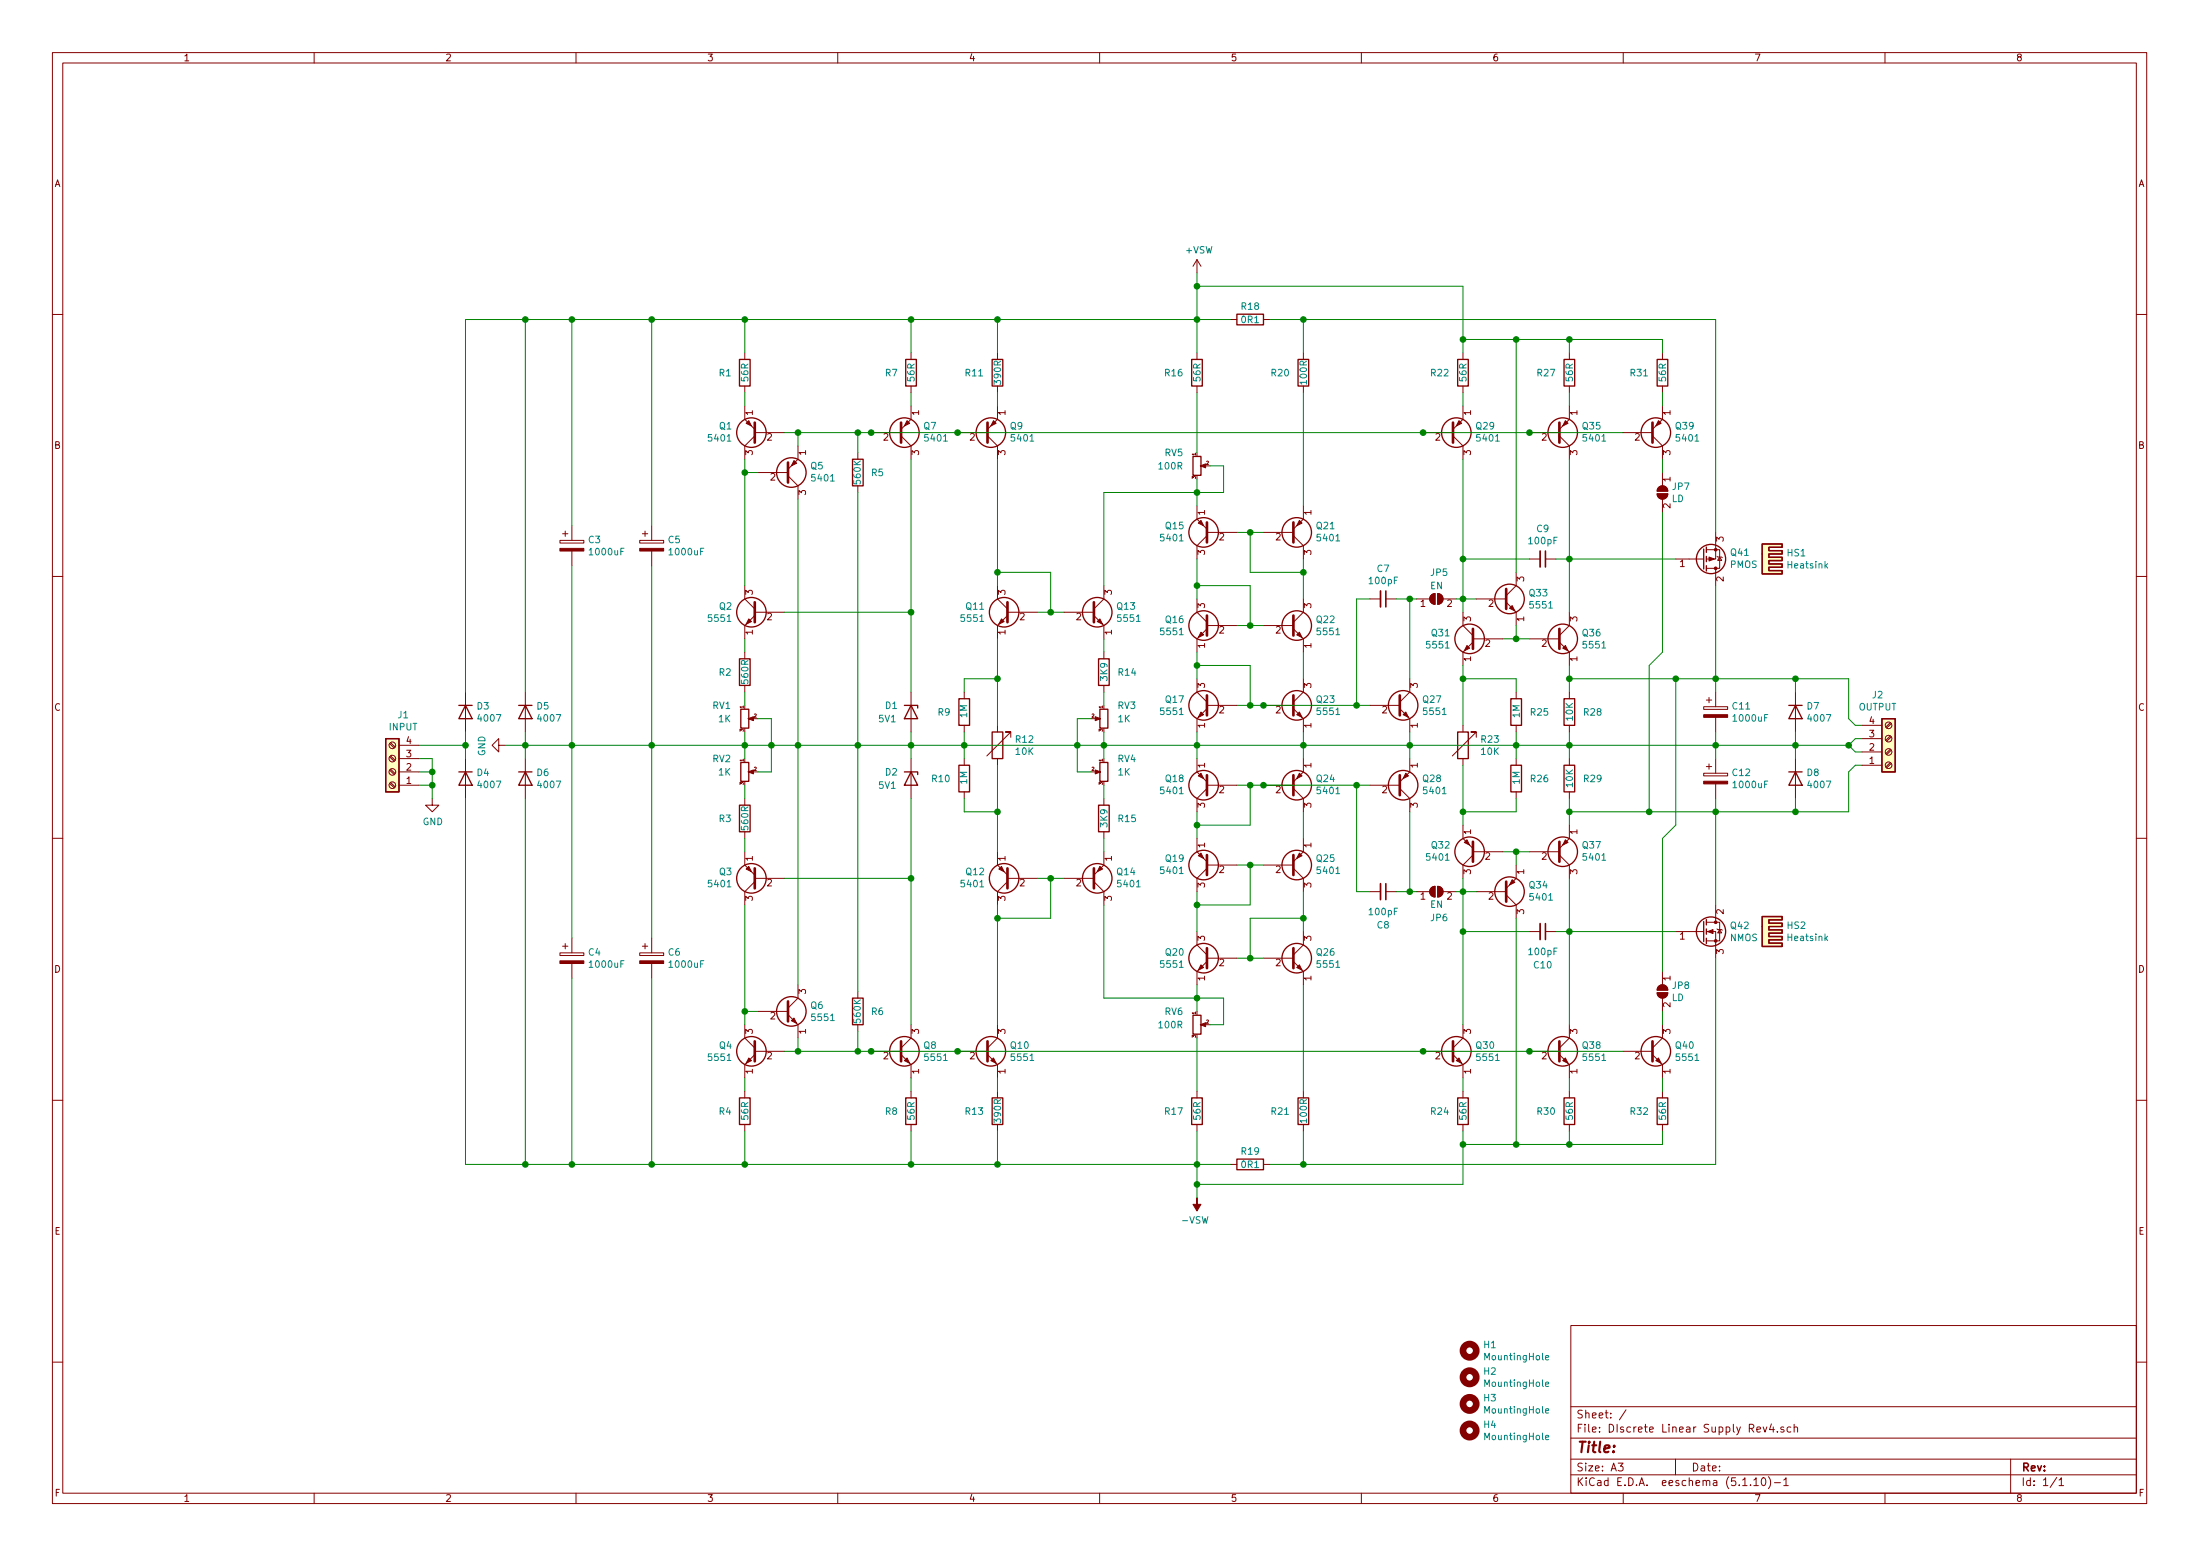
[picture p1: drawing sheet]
<svg xmlns="http://www.w3.org/2000/svg" width="420mm" height="297mm" viewBox="0 0 420 297" stroke-linecap="round" stroke-linejoin="round" font-family="sans-serif">
<g fill="none" stroke="#840000" stroke-width=".19">
<path d="M10 10h400v277h-400zM12 12h396v273.1h-396zM60 10v2M110 10v2M160 10v2M210 10v2M260 10v2M310 10v2M360 10v2M228.6 49.6v2.5M228.6 49.6l-.8 1.2M228.6 49.6l.8 1.2"/>
<path d="M10 60h2M142.2 77.5v2.5l1.9 2M142.2 67.3v1.3M142.2 73.7v1.3M174 77.5v2.5l-1.9 2M174 67.3v1.3M174 73.7v1.3M190.5 77.5v2.5l-1.9 2M190.5 67.3v1.3M190.5 73.7v1.3M228.6 67.3v1.3M228.6 73.7v1.3"/>
<path d="M234.9 61h1.3M241.3 61h1.3M248.9 67.3v1.3M248.9 73.7v1.3M279.4 77.5v2.5l-1.9 2M279.4 67.3v1.3M279.4 73.7v1.3M299.7 77.5v2.5l-1.9 2M299.7 67.3v1.3M299.7 73.7v1.3M317.5 77.5v2.5l-1.9 2M317.5 67.3v1.3"/>
<path d="M317.5 73.7v1.3M408 60h2M144.1 83.2l-1.9 1.9v2.6M144.1 82.6h5.8M144.8 90.2h5.7M150.5 90.8l1.9 1.9v2.6M152.4 85.1v2.6l-1.9 1.9M163.8 86.4v1.3M163.8 92.7v1.3M166.4 82.6h5.7M172.1 83.2l1.9 1.9v2.6M182.9 82.6h5.7"/>
<path d="M188.6 83.2l1.9 1.9v2.6M228.6 96.6v2.5l1.9 1.9M248.9 96.6v2.5l-1.9 1.9M271.8 82.6h5.7M277.5 83.2l1.9 1.9v2.6M292.1 82.6h5.7M297.8 83.2l1.9 1.9v2.6M309.9 82.6h5.7M315.6 83.2l1.9 1.9v2.6M316.5 94.3h2a1.02 1.02 0 0 1-1 1 1.02 1.02 0 0 1-1-1zM316.7 93.1a1.02 1.02 0 0 1 1.1-.3 1.02 1.02 0 0 1 .7 1h-2zM317.5 90.2v2.5"/>
<path d="M317.5 95.3v2.5M10 110h2M106.9 103.2h4.6v.5h-4.6zM107.4 101.9h1.1M107.9 101.4v1M109.2 100.4v2.8M109.2 105.2v2.8M122.2 103.2h4.5v.5h-4.5zM122.7 101.9h1M123.2 101.4v1M124.5 100.4v2.8M124.5 105.2v2.8"/>
<path d="M142.2 111.8v2.5l1.9 1.9M144.1 117.5l-1.9 1.9v2.6M144.1 116.9h5.8M190.5 111.8v2.5l1.9 1.9M192.4 117.5l-1.9 1.9v2.6M192.4 116.9h5.7M203.2 116.9h5.7M208.9 117.5l1.9 1.9v2.6M210.8 111.8v2.5l-1.9 1.9M228.6 114.3v2.6l1.9 1.9M230.5 102.3l-1.9 1.9v2.5M230.5 101.6h5.7"/>
<path d="M230.5 119.4h5.7M241.3 101.6h5.7M241.3 119.4h5.7M247 102.3l1.9 1.9v2.5M248.9 114.3v2.6l-1.9 1.9M261.6 114.3h2.1M264.7 114.3h2M270.5 114.3h2.5M273.3 113.7l.4-.3 .4-.1v2.1a1.03 1.03 0 0 1-1-.6 1.03 1.03 0 0 1 .2-1.1zM274.6 113.3a1.02 1.02 0 0 1 1 1 1.02 1.02 0 0 1-1 1.1zM275.6 114.3h2.5M279.4 116.9v2.5l1.9 1.9"/>
<path d="M281.9 114.3h5.8M287.7 115l1.9 1.9v2.5M289.6 109.3v2.5l-1.9 1.9M292.1 106.7h2M295.1 106.7h2.1M299.7 116.9v2.5l-1.9 1.9M320 106.7h5.4M325.9 104.9h2.5v3.6h-2.5M327.7 101.6v5.1h-1.8M327.7 108.5v3.3M327.9 106.2l1 .3M328.4 106.3l.4 .7h-.8z"/>
<path d="M408 110h2M88.9 132.1v7.6M100.3 132.1v7.6M142.2 124.5v1.3M142.2 130.8v1.3M174 132.1v7.6M184.1 132.1v1.3M184.1 138.5v1.2M190.5 138.5v1.2M210.8 124.5v1.3M210.8 130.8v1.3M228.6 129.6v2.5l1.9 1.9"/>
<path d="M230.5 135.3l-1.9 1.9v2.5M230.5 120.1l-1.9 1.9v2.5M230.5 134.7h5.7M241.3 134.7h5.7M247 120.1l1.9 1.9v2.5M247 135.3l1.9 1.9v2.5M248.9 129.6v2.5l-1.9 1.9M261.6 134.7h5.7M267.3 135.3l1.9 1.9v2.5M269.2 129.6v2.5l-1.9 1.9M279.4 138.5v1.2M281.3 122.6l-1.9 1.9v2.5"/>
<path d="M281.3 122h5.7M289.6 132.1v1.3M289.6 138.5v1.2M292.1 122h5.7M297.8 122.6l1.9 1.9v2.5M299.7 132.1v1.3M299.7 138.5v1.2M325.4 134.9h4.5v.5h-4.5zM325.9 133.6h1M326.4 133.1v1M327.7 132.1v2.8M327.7 136.9v2.8"/>
<path d="M342.9 132.1v7.6M355.6 138.5h3.8M361 138l-.9 .8M361.2 138.1l-.9 .9M74.4 141.9l.9 .9M74.4 144.5l.9 .8M74.4 147l.9 .9M74.4 149.6l.9 .8M74.6 141.8l.9 .8M74.6 144.3l.9 .8M74.6 146.8l.9 .9M74.6 149.4l.9 .8"/>
<path d="M76.2 149.9h3.8M76.2 147.4h3.8M76.2 144.8h3.8M76.2 142.3h3.8M82.5 152.4v1.3h1.3l-1.3 1.3-1.2-1.3h1.2M88.9 144.8v7.6M95.2 142.3v-1.3l-1.2 1.3 1.2 1.2v-1.2h1.3M100.3 144.8v7.6M142.2 152.4v1.3M142.2 158.8v1.3M174 144.8v7.6M184.1 144.8v1.3"/>
<path d="M184.1 151.2v1.2M190.5 144.8v1.3M193 140.8v-1.1h-1h1l-4.5 4.6M210.8 152.4v1.3M210.8 158.8v1.3M228.6 144.8v2.6l1.9 1.9M230.5 150.5l-1.9 1.9v2.6M230.5 149.9h5.7M241.3 149.9h5.7M247 150.5l1.9 1.9v2.6M248.9 144.8v2.6l-1.9 1.9M261.6 149.9h5.7"/>
<path d="M267.3 150.5l1.9 1.9v2.6M269.2 144.8v2.6l-1.9 1.9M279.4 157.5v2.6l1.9 1.9M279.4 144.8v1.3M281.9 140.8v-1.1h-1h1l-4.5 4.6M289.6 144.8v1.3M289.6 151.2v1.2M299.7 157.5v2.6l-1.9 1.9M299.7 144.8v1.3M299.7 151.2v1.2M325.4 147.6h4.5v.5h-4.5zM325.9 146.3h1"/>
<path d="M326.4 145.8v1M327.7 144.8v2.8M327.7 149.6v2.8M342.9 144.8v7.6M355.6 146.1h3.8M355.6 143.5h3.8M355.6 141h3.8M361 140.5l-.9 .8M361 143l-.9 .9M361 145.6l-.9 .8M361.2 140.7l-.9 .8M361.2 143.2l-.9 .9"/>
<path d="M361.2 145.8l-.9 .8M10 160h2M109.2 179.1v2.8M124.5 179.1v2.8M142.2 162.6v2.5l1.9 1.9M144.1 167.7h5.8M144.1 168.3l-1.9 1.9v2.6M190.5 162.6v2.5l1.9 1.9M192.4 168.3l-1.9 1.9v2.6M192.4 167.7h5.7M203.2 167.7h5.7M208.9 168.3l1.9 1.9v2.6"/>
<path d="M210.8 162.6v2.5l-1.9 1.9M228.6 160.1v2.5l1.9 1.9M228.6 177.8v2.6l1.9 1.9M230.5 165.8l-1.9 1.9v2.5M230.5 165.1h5.7M241.3 165.1h5.7M247 165.8l1.9 1.9v2.5M248.9 160.1v2.5l-1.9 1.9M248.9 177.8v2.6l-1.9 1.9M261.6 170.2h2.1M264.7 170.2h2M270.5 170.2h2.5"/>
<path d="M273.3 169.6l.4-.3 .4-.1v2a1.03 1.03 0 0 1-1-.6 1.03 1.03 0 0 1 .2-1zM274.6 169.2a1.02 1.02 0 0 1 1 1 1.02 1.02 0 0 1-1 1zM275.6 170.2h2.5M281.3 163.2l-1.9 1.9v2.6M281.3 162.6h5.7M281.9 170.2h5.8M287.7 170.9l1.9 1.9v2.5M289.6 165.1v2.6l-1.9 1.9M292.1 177.8h2M292.1 162.6h5.7M295.1 177.8h2.1M297.8 163.2l1.9 1.9v2.6"/>
<path d="M320 177.8h5.4M325.9 177.8h1.8v5.1M325.9 176.1h2.5v3.5h-2.5M327.7 172.8v3.3M327.9 177.3l1 .3M328.4 177.5l.4 .6h-.8zM408 160h2M106.9 181.9h4.6v.5h-4.6zM107.4 180.6h1.1M107.9 180.1v1M109.2 183.9v2.8M122.2 181.9h4.5v.5h-4.5z"/>
<path d="M122.7 180.6h1M123.2 180.1v1M124.5 183.9v2.8M142.2 195.6v2.6l1.9 1.9M144.8 193.1h5.7M150.5 193.7l1.9 1.9v2.6M152.4 188v2.5l-1.9 1.9M163.8 189.3v1.2M163.8 195.6v1.3M174 195.6v2.6l-1.9 1.9M190.5 195.6v2.6l-1.9 1.9M230.5 183.6l-1.9 1.9v2.5"/>
<path d="M230.5 182.9h5.7M241.3 182.9h5.7M247 183.6l1.9 1.9v2.5M279.4 195.6v2.6l-1.9 1.9M299.7 195.6v2.6l-1.9 1.9M316.5 189.5h2a1.02 1.02 0 0 1-1 1 1.02 1.02 0 0 1-1-1zM316.7 188.4a1.02 1.02 0 0 1 1.1-.4 1.02 1.02 0 0 1 .7 1h-2zM317.5 185.5v2.5M317.5 190.5v2.6M317.5 195.6v2.6l-1.9 1.9M10 210h2M142.2 208.3v1.3"/>
<path d="M142.2 214.7v1.2M144.1 201.3l-1.9 1.9v2.6M144.1 200.7h5.8M166.4 200.7h5.7M172.1 201.3l1.9 1.9v2.6M174 208.3v1.3M174 214.7v1.2M182.9 200.7h5.7M188.6 201.3l1.9 1.9v2.6M190.5 208.3v1.3M190.5 214.7v1.2M228.6 208.3v1.3"/>
<path d="M228.6 214.7v1.2M248.9 208.3v1.3M248.9 214.7v1.2M271.8 200.7h5.7M277.5 201.3l1.9 1.9v2.6M279.4 208.3v1.3M279.4 214.7v1.2M292.1 200.7h5.7M297.8 201.3l1.9 1.9v2.6M299.7 208.3v1.3M299.7 214.7v1.2M309.9 200.7h5.7"/>
<path d="M315.6 201.3l1.9 1.9v2.6M317.5 208.3v1.3M317.5 214.7v1.2M408 210h2M234.9 222.3h1.3M241.3 222.3h1.3M300 253h108v32.1h-108zM10 260h2M300 278.5h108M300 274.5h108M300 268.5h108M309 279.3h1l-.5 .6 .4 .1v.7l-.2 .1-.7-.1"/>
<path d="M310.5 269.1l-1.2 2M320 278.5v3M336.7 272.4l.4 1 .3-1M338.3 271.8l-.4 1.1h1M338.7 272.4v1M339.4 273.3v.1M340.7 272.5a.37 .37 0 0 0-.6 .1l.1 .2 .5 .2v.1l-.2 .3-.4-.1M342 272.5l-.4-.1-.3 .3 .1 .6 .2 .1 .4-.1M342.6 272.5h.1a.37 .37 0 0 1 .6 .1v.8M342.6 271.9v1.5M384 278.5v6.6M408 260h2"/>
<path d="M60 285.1v1.9M110 285.1v1.9M160 285.1v1.9M210 285.1v1.9M260 285.1v1.9M300 281.5h108M310 285.1v1.9M334.3 283.5v.1M334.9 282.5l.5-.4v1.5M334.9 283.6h.9M336.5 282.3l.2-.2a.81 .81 0 0 1 .6 .6 .81 .81 0 0 1-.3 .8l-.1 .1a.79 .79 0 0 1-.4-1.3zM337.7 281.9a1.79 1.79 0 0 1 0 2.3"/>
<path d="M338.9 283h1.1M340.7 282.5l.4-.4v1.5M340.7 283.6h.8M360 285.1v1.9M392.8 282l-1.3 2M393.2 282.5l.5-.4v1.5M393.2 283.6h.9"/>
<circle cx="360.7" cy="138.5" r=".63"/>
<circle cx="74.9" cy="142.3" r=".63"/>
<circle cx="74.9" cy="144.8" r=".63"/>
<circle cx="74.9" cy="147.4" r=".63"/>
<circle cx="74.9" cy="149.9" r=".63"/>
<circle cx="360.7" cy="141" r=".63"/>
<circle cx="360.7" cy="146.1" r=".63"/>
<circle cx="360.7" cy="143.5" r=".63"/>
</g>
<g fill="none" stroke="#840000" stroke-width=".25">
<path d="M236.2 60h5.1v2h-5.1zM141.2 68.6h2.1v5.1h-2.1zM173 68.6h2v5.1h-2zM189.5 68.6h2v5.1h-2zM227.6 68.6h2v5.1h-2zM247.9 68.6h2v5.1h-2zM278.4 68.6h2v5.1h-2zM298.7 68.6h2v5.1h-2zM316.5 68.6h2v5.1h-2zM162.8 87.7h2v5h-2zM227.8 87.1h1.6v3.6h-1.6zM325.4 104.8v3.8"/>
<path d="M325.9 104.4v1M325.9 106.2v1M325.9 108v1M336.5 103.8h3.9v.7h-2.6v.6h2.6v.7h-2.6v.6h2.6v.6h-2.6v.7h2.6v.6h-2.6v.6h2.6v.7h-3.9zM87.6 134.7h2.6M88.9 134.7l1.3 2.5h-2.6zM99.1 134.7h2.5M100.3 134.7l1.3 2.5h-2.5zM141.2 125.8h2.1v5h-2.1zM141.5 135.4h1.5v3.6h-1.5zM172.7 134.7h2.6v.5M174 134.7l1.3 2.5h-2.6z"/>
<path d="M183.1 133.4h2.1v5.1h-2.1zM189.5 139.7h2v5.1h-2zM209.8 125.8h2v5h-2zM210.1 135.4h1.5v3.6h-1.5zM278.4 139.7h2v5.1h-2zM288.5 133.4h2.1v5.1h-2.1zM298.7 133.4h2v5.1h-2zM341.6 134.7h2.6M342.9 134.7l1.3 2.5h-2.6zM359.4 137.2h2.5v10.2h-2.5zM73.7 141h2.5v10.2h-2.5zM87.6 147.4h2.6"/>
<path d="M88.9 147.4l1.3 2.5h-2.6zM99.1 147.4h2.5M100.3 147.4l1.3 2.5h-2.5zM141.2 153.7h2.1v5.1h-2.1zM141.5 145.6h1.5v3.6h-1.5zM172.7 147.4h2.6v.5M174 147.4l1.3 2.5h-2.6zM183.1 146.1h2.1v5.1h-2.1zM209.8 153.7h2v5.1h-2zM210.1 145.6h1.5v3.6h-1.5zM288.5 146.1h2.1v5.1h-2.1zM298.7 146.1h2v5.1h-2z"/>
<path d="M341.6 147.4h2.6M342.9 147.4l1.3 2.5h-2.6zM325.4 175.9v3.8M325.9 175.6v1M325.9 177.3v1M325.9 179.1v1M336.5 175h3.9v.6h-2.6v.6h2.6v.7h-2.6v.6h2.6v.6h-2.6v.7h2.6v.6h-2.6v.6h2.6v.7h-3.9zM162.8 190.5h2v5.1h-2zM227.8 193.8h1.6v3.6h-1.6zM141.2 209.6h2.1v5.1h-2.1zM173 209.6h2v5.1h-2zM189.5 209.6h2v5.1h-2z"/>
<path d="M227.6 209.6h2v5.1h-2zM247.9 209.6h2v5.1h-2zM278.4 209.6h2v5.1h-2zM298.7 209.6h2v5.1h-2zM316.5 209.6h2v5.1h-2zM236.2 221.3h5.1v2h-5.1z"/>
<circle cx="143.5" cy="82.6" r="2.82"/>
<circle cx="151.1" cy="90.2" r="2.82"/>
<circle cx="172.7" cy="82.6" r="2.82"/>
<circle cx="189.2" cy="82.6" r="2.82"/>
<circle cx="278.1" cy="82.6" r="2.82"/>
<circle cx="298.4" cy="82.6" r="2.82"/>
<circle cx="316.2" cy="82.6" r="2.82"/>
<circle cx="143.5" cy="116.9" r="2.82"/>
<circle cx="191.8" cy="116.9" r="2.82"/>
<circle cx="209.5" cy="116.9" r="2.82"/>
<circle cx="229.9" cy="119.4" r="2.82"/>
<circle cx="229.9" cy="101.6" r="2.82"/>
<circle cx="247.6" cy="119.4" r="2.82"/>
<circle cx="247.6" cy="101.6" r="2.82"/>
<circle cx="288.3" cy="114.3" r="2.82"/>
<circle cx="326.8" cy="106.7" r="2.79"/>
<circle cx="229.9" cy="134.7" r="2.82"/>
<circle cx="247.6" cy="134.7" r="2.82"/>
<circle cx="268" cy="134.7" r="2.82"/>
<circle cx="280.7" cy="122" r="2.82"/>
<circle cx="298.4" cy="122" r="2.82"/>
<circle cx="229.9" cy="149.9" r="2.82"/>
<circle cx="247.6" cy="149.9" r="2.82"/>
<circle cx="268" cy="149.9" r="2.82"/>
<circle cx="143.5" cy="167.7" r="2.82"/>
<circle cx="191.8" cy="167.7" r="2.82"/>
<circle cx="209.5" cy="167.7" r="2.82"/>
<circle cx="229.9" cy="165.1" r="2.82"/>
<circle cx="247.6" cy="165.1" r="2.82"/>
<circle cx="280.7" cy="162.6" r="2.82"/>
<circle cx="288.3" cy="170.2" r="2.82"/>
<circle cx="298.4" cy="162.6" r="2.82"/>
<circle cx="326.8" cy="177.8" r="2.79"/>
<circle cx="151.1" cy="193.1" r="2.82"/>
<circle cx="229.9" cy="182.9" r="2.82"/>
<circle cx="247.6" cy="182.9" r="2.82"/>
<circle cx="143.5" cy="200.7" r="2.82"/>
<circle cx="172.7" cy="200.7" r="2.82"/>
<circle cx="189.2" cy="200.7" r="2.82"/>
<circle cx="278.1" cy="200.7" r="2.82"/>
<circle cx="298.4" cy="200.7" r="2.82"/>
<circle cx="316.2" cy="200.7" r="2.82"/>
</g>
<g fill="none" stroke="#840000" stroke-width=".51">
<path d="M144.1 80.7v3.8M150.5 88.3v3.8M172.1 80.7v3.8M188.6 80.7v3.8M230.5 99.7v3.8M247 99.7v3.8M277.5 80.7v3.8M297.8 80.7v3.8M315.6 80.7v3.8M144.1 115v3.8M192.4 115v3.8M208.9 115v3.8"/>
<path d="M230.5 117.5v3.8M247 117.5v3.8M287.7 112.4v3.8M230.5 132.8v3.8M247 132.8v3.8M267.3 132.8v3.8M281.3 120.1v3.8M297.8 120.1v3.8M230.5 148v3.8M247 148v3.8M267.3 148v3.8M144.1 165.8v3.8"/>
<path d="M192.4 165.8v3.8M208.9 165.8v3.8M230.5 163.2v3.8M247 163.2v3.8M281.3 160.7v3.8M287.7 168.3v3.8M297.8 160.7v3.8M144.1 198.8v3.8M150.5 191.2v3.8M172.1 198.8v3.8M188.6 198.8v3.8M230.5 181v3.8"/>
<path d="M247 181v3.8M277.5 198.8v3.8M297.8 198.8v3.8M315.6 198.8v3.8"/>
</g>
<g fill="#840000" stroke="#840000" stroke-width=".19">
<path d="M190.8 165.9l.5-.5 .5 1z"/>
<path d="M273.3 113.7l.4-.3 .4-.1v2.1a1.03 1.03 0 0 1-1-.6 1.03 1.03 0 0 1 .2-1.1z"/>
<path d="M274.6 113.3a1.02 1.02 0 0 1 1 1 1.02 1.02 0 0 1-1 1.1z"/>
<path d="M210.1 165.4l.5 .5-1.1 .5z"/>
<path d="M228.9 148.1l.5-.5 .5 1z"/>
<path d="M326.1 177.8l1.1-.3v.7z"/>
<path d="M316.7 93.1a1.02 1.02 0 0 1 1.1-.3 1.02 1.02 0 0 1 .7 1h-2z"/>
<path d="M316.5 94.3h2a1.02 1.02 0 0 1-1 1 1.02 1.02 0 0 1-1-1z"/>
<path d="M228.9 163.4l.5-.5 .5 1z"/>
<path d="M248.2 147.6l.5 .5-1.1 .5z"/>
<path d="M142.5 165.9l.5-.5 .5 1z"/>
<path d="M316.7 188.4a1.02 1.02 0 0 1 1.1-.4 1.02 1.02 0 0 1 .7 1h-2z"/>
<path d="M316.5 189.5h2a1.02 1.02 0 0 1-1 1 1.02 1.02 0 0 1-1-1z"/>
<path d="M248.2 162.9l.5 .5-1.1 .5z"/>
<path d="M143 118.1l.5 .6-1 .5z"/>
<path d="M268.5 147.6l.5 .5-1 .5z"/>
<path d="M299 160.3l.5 .5-1.1 .5z"/>
<path d="M279.7 160.8l.5-.5 .5 1z"/>
<path d="M288.8 167.9l.5 .5-1 .5z"/>
<path d="M248.2 99.4l.5 .5-1.1 .5z"/>
<path d="M142.5 80.8l.5-.5 .5 1z"/>
<path d="M151.6 87.9l.5 .5-1 .5z"/>
<path d="M173.2 80.3l.5 .5-1 .5z"/>
<path d="M189.7 80.3l.5 .5-1 .5z"/>
<path d="M191.3 118.1l.5 .6-1 .5z"/>
<path d="M228.9 99.9l.5-.5 .5 1z"/>
<path d="M299 80.3l.5 .5-1.1 .5z"/>
<path d="M278.6 80.3l.5 .5-1 .5z"/>
<path d="M273.3 169.6l.4-.3 .4-.1v2a1.03 1.03 0 0 1-1-.6 1.03 1.03 0 0 1 .2-1z"/>
<path d="M274.6 169.2a1.02 1.02 0 0 1 1 1 1.02 1.02 0 0 1-1 1z"/>
<path d="M278.1 202.5l.5-.5 .5 1z"/>
<path d="M172.7 202.5l.5-.5 .5 1z"/>
<path d="M209.2 136.8l1 .4-1 .4z"/>
<path d="M325.4 149.1h4.5v.5h-4.5z"/>
<path d="M325.4 136.4h4.5v.5h-4.5z"/>
<path d="M151.1 194.9l.5-.6 .5 1.1z"/>
<path d="M106.9 183.4h4.6v.5h-4.6z"/>
<path d="M189.2 202.5l.5-.5 .5 1z"/>
<path d="M143 202l.5 .5-1 .5z"/>
<path d="M122.2 183.4h4.5v.5h-4.5z"/>
<path d="M298.4 202.5l.6-.5 .5 1z"/>
<path d="M247.6 184.7l.6-.5 .5 1z"/>
<path d="M229.4 184.2l.5 .5-1 .5z"/>
<path d="M122.2 104.7h4.5v.5h-4.5z"/>
<path d="M106.9 104.7h4.6v.5h-4.6z"/>
<path d="M229.4 135.9l.5 .5-1 .5z"/>
<path d="M209.5 118.7l.6-.6 .5 1.1z"/>
<path d="M247.6 121.2l.6-.5 .5 1z"/>
<path d="M229.4 120.7l.5 .5-1 .5z"/>
<path d="M228.6 228.6v1.3h.8l-.8 1.3-.8-1.3h.8z"/>
<path d="M229.2 88.9l1.1-.3v.7z"/>
<path d="M316.7 80.3l.5 .5-1 .5z"/>
<path d="M247.6 136.4l.6-.5 .5 1z"/>
<path d="M268 136.4l.5-.5 .5 1z"/>
<path d="M280.2 123.2l.5 .5-1 .5z"/>
<path d="M316.2 202.5l.5-.5 .5 1z"/>
<path d="M298.4 123.7l.6-.5 .5 1z"/>
<path d="M288.3 116.1l.5-.5 .5 1z"/>
<path d="M142.9 137.2l1-.4v.8z"/>
<path d="M209.2 147l1 .4-1 .3z"/>
<path d="M326.4 106.3l1 .4-1 .4z"/>
<path d="M142.9 147.4l1-.4v.7z"/>
<path d="M229.2 195.6l1.1-.4v.8z"/>
<circle cx="327.7" cy="179.6" r=".25"/>
<circle cx="327.7" cy="176.1" r=".25"/>
<circle cx="327.7" cy="104.9" r=".25"/>
<circle cx="327.7" cy="108.5" r=".25"/>
</g>
<path d="M263.7 112.8v3.1M294.1 105.2v3M263.7 168.7v3M294.1 176.3v3.1" fill="none" stroke="#840000" stroke-width=".33"/>
<path d="M264.7 112.8v3.1M295.1 105.2v3M264.7 168.7v3M295.1 176.3v3.1" fill="none" stroke="#840000" stroke-width=".3"/>
<g fill="#ffffc2" stroke="#ffffc2" stroke-width=".19">
<path d="M359.4 137.2h2.5v10.2h-2.5z"/>
<path d="M336.5 175h3.9v.6h-2.6v.6h2.6v.7h-2.6v.6l-1.3-.6z"/>
<path d="M336.5 176.9l1.3 .6h2.6v.6h-2.6v.7h2.6v.6h-2.6v.6h2.6v.7h-3.9z"/>
<path d="M336.5 103.8h3.9v.7h-2.6v.6h2.6v.7h-2.6v.6l-1.3-.6z"/>
<path d="M336.5 105.8l1.3 .6h2.6v.6h-2.6v.7h2.6v.6h-2.6v.6h2.6v.7h-3.9z"/>
<path d="M73.7 141h2.5v10.2h-2.5z"/>
</g>
<g fill="none" stroke="#840000" stroke-width="1.3">
<circle cx="280.7" cy="257.8" r="1.27"/>
<circle cx="280.7" cy="273.1" r="1.27"/>
<circle cx="280.7" cy="262.9" r="1.27"/>
<circle cx="280.7" cy="268" r="1.27"/>
</g>
<path d="M295.2 259.2l.6-.1-.1-.3h-.3l-.2 .1v.6h.5M295.2 264.2l.6-.1-.1-.2-.3-.1-.2 .2v.6h.5M295.2 269.3l.6-.1-.1-.2-.3-.1-.2 .2v.6h.5M295.2 274.4l.6-.1-.1-.2-.3-.1-.2 .2v.6h.5" fill="none" stroke="#008484" stroke-width=".19"/>
<g fill="none" stroke="#008400" stroke-width=".19">
<path d="M228.6 52.1v15.2M228.6 54.6h50.8v12.7M100.3 61v71.1M109.2 61v39.4M124.5 61v39.4M142.2 61v6.3M142.2 75v2.5M174 61v6.3M174 75v2.5M190.5 61v6.3M190.5 75v2.5M228.6 75v11.4"/>
<path d="M234.9 61h-146v71.1M242.6 61h85.1v40.6M248.9 61v6.3M248.9 75v21.6M279.4 64.8h38.1v2.5M279.4 75v2.5M289.6 64.8v44.5M299.7 64.8v2.5M299.7 75v2.5M317.5 75v2.5M142.2 87.7v24.1M142.2 90.2h2.6"/>
<path d="M149.9 82.6h160M152.4 82.6v2.5M152.4 95.3v92.7M163.8 82.6v3.8M163.8 94v95.3M174 87.7v44.4M190.5 87.7v24.1M228.6 91.5v5.1M231.1 88.9h2.6v5.1h-22.9v17.8M279.4 87.7v29.2M299.7 87.7v29.2M317.5 87.7v2.5"/>
<path d="M317.5 97.8v26.7l-2.5 2.5v28M109.2 108v71.1M124.5 108v71.1M149.9 116.9h24.1M190.5 109.3h10.2v7.6M198.1 116.9h5.1M228.6 106.7v7.6M228.6 111.8h10.2v7.6M236.2 119.4h5.1M236.2 101.6h5.1M238.8 101.6v7.7h10.1M248.9 106.7v7.6"/>
<path d="M261.6 114.3h-2.5v20.4M266.7 114.3h3.8M269.2 114.3v15.3M278.1 114.3h3.8M279.4 106.7h12.7M289.6 119.4v2.6M297.2 106.7h22.8M327.7 111.8v20.3M88.9 139.7v5.1M100.3 139.7v5.1M142.2 122v2.5M142.2 132.1v2.6"/>
<path d="M142.2 139.7v5.1M144.8 137.2h2.5v10.2h-2.5M174 139.7v5.1M184.1 139.7v5.1M190.5 129.6h-6.4v2.5M190.5 122v16.5M208.3 137.2h-2.6v10.2h2.6M210.8 122v2.5M210.8 132.1v2.6M210.8 139.7v5.1M228.6 124.5v5.1M228.6 139.7v5.1"/>
<path d="M228.6 127h10.2v7.7M236.2 134.7h25.4M248.9 124.5v5.1M248.9 139.7v5.1M269.2 139.7v5.1M279.4 129.6h10.2v2.5M279.4 127v11.5M287 122h5.1M289.6 139.7v5.1M299.7 129.6h53.4v7.6l1.2 1.3h1.3M299.7 127v5.1M299.7 139.7v5.1"/>
<path d="M320 129.6v27.9l-2.5 2.6v25.4M327.7 139.7v5.1M342.9 129.6v2.5M342.9 139.7v5.1M80 147.4h2.5M80 149.9h2.5M80 142.3h8.9M80 144.8h2.5v7.6M88.9 152.4v69.9h146M96.5 142.3h256.6M100.3 152.4v69.9M142.2 149.9v2.5"/>
<path d="M174 152.4v43.2M184.1 152.4v2.6h6.4M190.5 146.1v16.5M210.8 149.9v2.5M228.6 155v5.1M236.2 149.9h25.4M238.8 149.9v7.6h-10.2M248.9 155v5.1M259.1 149.9v20.3h2.5M269.2 155v15.2M279.4 146.1v11.4M289.6 152.4v2.6h-10.2"/>
<path d="M299.7 152.4v5.1M327.7 152.4v20.4M342.9 152.4v2.6M353.1 142.3l1.2 1.2h1.3M355.6 146.1h-1.3l-1.2 1.3v7.6h-53.4M355.6 141h-1.3l-1.2 1.3M142.2 160.1v2.5M142.2 172.8v22.8M149.9 167.7h24.1M190.5 172.8v22.8M198.1 167.7h5.1M200.7 167.7v7.6h-10.2"/>
<path d="M210.8 172.8v17.7h22.9v5.1h-2.6M210.8 160.1v2.5M228.6 170.2v7.6M236.2 165.1h5.1M238.8 165.1v7.7h-10.2M248.9 170.2v7.6M248.9 175.3h-10.1v7.6M266.7 170.2h3.8M278.1 170.2h3.8M279.4 167.7v27.9M279.4 177.8h12.7M287 162.6h5.1"/>
<path d="M289.6 162.6v2.5M289.6 175.3v43.2M297.2 177.8h22.8M299.7 167.7v27.9M109.2 186.7v35.6M124.5 186.7v35.6M142.2 193.1h2.6M152.4 198.2v2.5M163.8 196.9v3.8M228.6 188v5.1M228.6 198.2v10.1M236.2 182.9h5.1"/>
<path d="M248.9 188v20.3M317.5 193.1v2.5M327.7 182.9v39.4h-85.1M142.2 205.8v2.5M142.2 215.9v6.4M149.9 200.7h160M174 205.8v2.5M174 215.9v6.4M190.5 205.8v2.5M190.5 215.9v6.4M228.6 215.9v12.7M248.9 215.9v6.4"/>
<path d="M279.4 215.9v10.2h-50.8M279.4 205.8v2.5M299.7 205.8v2.5M299.7 215.9v2.6M317.5 205.8v2.5M317.5 215.9v2.6h-38.1"/>
</g>
<g fill="#008400" stroke="#008400" stroke-width=".25">
<circle cx="184.2" cy="142.3" r=".51"/>
<circle cx="248.9" cy="222.3" r=".51"/>
<circle cx="342.9" cy="142.3" r=".51"/>
<circle cx="342.9" cy="155" r=".51"/>
<circle cx="205.7" cy="142.3" r=".51"/>
<circle cx="228.6" cy="222.3" r=".51"/>
<circle cx="163.8" cy="82.6" r=".51"/>
<circle cx="163.8" cy="142.3" r=".51"/>
<circle cx="228.6" cy="226.1" r=".51"/>
<circle cx="279.4" cy="114.3" r=".51"/>
<circle cx="152.4" cy="142.3" r=".51"/>
<circle cx="142.2" cy="90.2" r=".51"/>
<circle cx="248.9" cy="61" r=".51"/>
<circle cx="190.5" cy="129.6" r=".51"/>
<circle cx="289.6" cy="64.8" r=".51"/>
<circle cx="228.6" cy="54.6" r=".51"/>
<circle cx="82.6" cy="147.4" r=".51"/>
<circle cx="279.4" cy="106.7" r=".51"/>
<circle cx="152.4" cy="82.6" r=".51"/>
<circle cx="190.5" cy="222.3" r=".51"/>
<circle cx="190.5" cy="175.3" r=".51"/>
<circle cx="174" cy="116.9" r=".51"/>
<circle cx="190.5" cy="61" r=".51"/>
<circle cx="269.2" cy="142.3" r=".51"/>
<circle cx="174" cy="61" r=".51"/>
<circle cx="200.7" cy="167.7" r=".51"/>
<circle cx="259.1" cy="134.7" r=".51"/>
<circle cx="241.3" cy="134.7" r=".51"/>
<circle cx="109.2" cy="61" r=".51"/>
<circle cx="100.3" cy="61" r=".51"/>
<circle cx="259.1" cy="149.9" r=".51"/>
<circle cx="182.9" cy="200.7" r=".51"/>
<circle cx="109.2" cy="222.3" r=".51"/>
<circle cx="241.3" cy="149.9" r=".51"/>
<circle cx="100.3" cy="222.3" r=".51"/>
<circle cx="289.6" cy="122" r=".51"/>
<circle cx="174" cy="142.3" r=".51"/>
<circle cx="271.8" cy="82.6" r=".51"/>
<circle cx="182.9" cy="82.6" r=".51"/>
<circle cx="342.9" cy="129.6" r=".51"/>
<circle cx="190.5" cy="155" r=".51"/>
<circle cx="147.3" cy="142.3" r=".51"/>
<circle cx="271.8" cy="200.7" r=".51"/>
<circle cx="327.7" cy="155" r=".51"/>
<circle cx="248.9" cy="142.3" r=".51"/>
<circle cx="228.6" cy="142.3" r=".51"/>
<circle cx="299.7" cy="155" r=".51"/>
<circle cx="299.7" cy="129.6" r=".51"/>
<circle cx="299.7" cy="64.8" r=".51"/>
<circle cx="210.8" cy="142.3" r=".51"/>
<circle cx="292.1" cy="82.6" r=".51"/>
<circle cx="279.4" cy="177.8" r=".51"/>
<circle cx="292.1" cy="200.7" r=".51"/>
<circle cx="299.7" cy="218.5" r=".51"/>
<circle cx="279.4" cy="218.5" r=".51"/>
<circle cx="228.6" cy="94" r=".51"/>
<circle cx="190.5" cy="109.3" r=".51"/>
<circle cx="327.7" cy="142.3" r=".51"/>
<circle cx="327.7" cy="129.6" r=".51"/>
<circle cx="315" cy="155" r=".51"/>
<circle cx="238.8" cy="101.6" r=".51"/>
<circle cx="166.4" cy="200.7" r=".51"/>
<circle cx="124.5" cy="222.3" r=".51"/>
<circle cx="228.6" cy="61" r=".51"/>
<circle cx="238.8" cy="119.4" r=".51"/>
<circle cx="142.2" cy="222.3" r=".51"/>
<circle cx="228.6" cy="111.8" r=".51"/>
<circle cx="248.9" cy="109.3" r=".51"/>
<circle cx="109.2" cy="142.3" r=".51"/>
<circle cx="124.5" cy="142.3" r=".51"/>
<circle cx="200.7" cy="116.9" r=".51"/>
<circle cx="238.8" cy="134.7" r=".51"/>
<circle cx="124.5" cy="61" r=".51"/>
<circle cx="228.6" cy="127" r=".51"/>
<circle cx="142.2" cy="61" r=".51"/>
<circle cx="279.4" cy="129.6" r=".51"/>
<circle cx="228.6" cy="190.5" r=".51"/>
<circle cx="163.8" cy="200.7" r=".51"/>
<circle cx="152.4" cy="200.7" r=".51"/>
<circle cx="88.9" cy="142.3" r=".51"/>
<circle cx="248.9" cy="175.3" r=".51"/>
<circle cx="142.2" cy="193.1" r=".51"/>
<circle cx="238.8" cy="182.9" r=".51"/>
<circle cx="174" cy="222.3" r=".51"/>
<circle cx="174" cy="167.7" r=".51"/>
<circle cx="142.2" cy="142.3" r=".51"/>
<circle cx="100.3" cy="142.3" r=".51"/>
<circle cx="228.6" cy="172.8" r=".51"/>
<circle cx="299.7" cy="106.7" r=".51"/>
<circle cx="238.8" cy="165.1" r=".51"/>
<circle cx="289.6" cy="218.5" r=".51"/>
<circle cx="82.6" cy="149.9" r=".51"/>
<circle cx="228.6" cy="157.5" r=".51"/>
<circle cx="289.6" cy="162.6" r=".51"/>
<circle cx="353.1" cy="142.3" r=".51"/>
<circle cx="166.4" cy="82.6" r=".51"/>
<circle cx="238.8" cy="149.9" r=".51"/>
<circle cx="269.2" cy="170.2" r=".51"/>
<circle cx="279.4" cy="155" r=".51"/>
<circle cx="289.6" cy="142.3" r=".51"/>
<circle cx="269.2" cy="114.3" r=".51"/>
<circle cx="299.7" cy="142.3" r=".51"/>
<circle cx="279.4" cy="170.2" r=".51"/>
<circle cx="299.7" cy="177.8" r=".51"/>
<circle cx="320" cy="129.6" r=".51"/>
<circle cx="279.4" cy="64.8" r=".51"/>
</g>
<text font-size="2.8" fill="#840000" x="301" y="277.3">Title:</text>
<g font-size="2.1" fill="#840000">
<text x="301" y="273.5">File: DIscrete Linear Supply Rev4.sch</text>
<text x="301" y="270.8">Sheet: /</text>
<text x="301" y="280.9">Size: A3</text>
<text x="323" y="280.9">Date:</text>
<text x="386" y="280.9">Rev:</text>
<text x="301" y="283.7">KiCad E.D.A. eeschema (5.1.10)-1</text>
<text x="386" y="283.7">Id: 1/1</text>
</g>
<g font-size="1.8" fill="#840000">
<text x="35" y="11.7">1</text>
<text x="85" y="11.7">2</text>
<text x="135" y="11.7">3</text>
<text x="185" y="11.7">4</text>
<text x="235" y="11.7">5</text>
<text x="285" y="11.7">6</text>
<text x="335" y="11.7">7</text>
<text x="385" y="11.7">8</text>
<text x="10.4" y="35.7">A</text>
<text x="408.4" y="35.7">A</text>
<text x="143.8" y="79.3" transform="rotate(-90 143.8 79.3)">1</text>
<text x="175.5" y="79.3" transform="rotate(-90 175.5 79.3)">1</text>
<text x="192" y="79.3" transform="rotate(-90 192 79.3)">1</text>
<text x="280.9" y="79.3" transform="rotate(-90 280.9 79.3)">1</text>
<text x="301.2" y="79.3" transform="rotate(-90 301.2 79.3)">1</text>
<text x="319" y="79.3" transform="rotate(-90 319 79.3)">1</text>
<text x="10.4" y="85.7">B</text>
<text x="143.8" y="86.9" transform="rotate(-90 143.8 86.9)">3</text>
<text x="146.5" y="84.1">2</text>
<text x="153.9" y="86.9" transform="rotate(-90 153.9 86.9)">1</text>
<text x="168.7" y="84.1">2</text>
<text x="175.5" y="86.9" transform="rotate(-90 175.5 86.9)">3</text>
<text x="185.2" y="84.1">2</text>
<text x="192" y="86.9" transform="rotate(-90 192 86.9)">3</text>
<text x="274.1" y="84.1">2</text>
<text x="280.9" y="86.9" transform="rotate(-90 280.9 86.9)">3</text>
<text x="294.5" y="84.1">2</text>
<text x="301.2" y="86.9" transform="rotate(-90 301.2 86.9)">3</text>
<text x="312.2" y="84.1">2</text>
<text x="319" y="86.9" transform="rotate(-90 319 86.9)">3</text>
<text x="408.4" y="85.7">B</text>
<text x="147.1" y="91.7">2</text>
<text x="153.9" y="94.5" transform="rotate(-90 153.9 94.5)">3</text>
<text x="319" y="92" transform="rotate(-90 319 92)">1</text>
<text x="230.1" y="98.3" transform="rotate(-90 230.1 98.3)">1</text>
<text x="250.4" y="98.3" transform="rotate(-90 250.4 98.3)">1</text>
<text x="319" y="97" transform="rotate(-90 319 97)">2</text>
<text x="230.1" y="105.9" transform="rotate(-90 230.1 105.9)">3</text>
<text x="232.9" y="103.2">2</text>
<text x="243.7" y="103.2">2</text>
<text x="250.4" y="105.9" transform="rotate(-90 250.4 105.9)">3</text>
<text x="329.2" y="103.4" transform="rotate(-90 329.2 103.4)">3</text>
<text x="143.8" y="113.5" transform="rotate(-90 143.8 113.5)">3</text>
<text x="192" y="113.5" transform="rotate(-90 192 113.5)">3</text>
<text x="212.3" y="113.5" transform="rotate(-90 212.3 113.5)">3</text>
<text x="291.1" y="111" transform="rotate(-90 291.1 111)">3</text>
<text x="320.8" y="108.2">1</text>
<text x="329.2" y="111" transform="rotate(-90 329.2 111)">2</text>
<text x="146.5" y="118.4">2</text>
<text x="194.8" y="118.4">2</text>
<text x="205.6" y="118.4">2</text>
<text x="230.1" y="116.1" transform="rotate(-90 230.1 116.1)">3</text>
<text x="250.4" y="116.1" transform="rotate(-90 250.4 116.1)">3</text>
<text x="271.3" y="115.9">1</text>
<text x="276.4" y="115.9">2</text>
<text x="280.9" y="118.6" transform="rotate(-90 280.9 118.6)">3</text>
<text x="284.3" y="115.9">2</text>
<text x="291.1" y="118.6" transform="rotate(-90 291.1 118.6)">1</text>
<text x="301.2" y="118.6" transform="rotate(-90 301.2 118.6)">3</text>
<text x="143.8" y="121.2" transform="rotate(-90 143.8 121.2)">1</text>
<text x="192" y="121.2" transform="rotate(-90 192 121.2)">1</text>
<text x="212.3" y="121.2" transform="rotate(-90 212.3 121.2)">1</text>
<text x="230.1" y="123.7" transform="rotate(-90 230.1 123.7)">1</text>
<text x="232.9" y="120.9">2</text>
<text x="243.7" y="120.9">2</text>
<text x="250.4" y="123.7" transform="rotate(-90 250.4 123.7)">1</text>
<text x="283.7" y="123.5">2</text>
<text x="294.5" y="123.5">2</text>
<text x="230.1" y="131.3" transform="rotate(-90 230.1 131.3)">3</text>
<text x="250.4" y="131.3" transform="rotate(-90 250.4 131.3)">3</text>
<text x="270.8" y="131.3" transform="rotate(-90 270.8 131.3)">3</text>
<text x="280.9" y="126.2" transform="rotate(-90 280.9 126.2)">1</text>
<text x="301.2" y="126.2" transform="rotate(-90 301.2 126.2)">1</text>
<text x="10.4" y="135.7">C</text>
<text x="232.9" y="136.2">2</text>
<text x="243.7" y="136.2">2</text>
<text x="264" y="136.2">2</text>
<text x="408.4" y="135.7">C</text>
<text x="77.6" y="142">4</text>
<text x="230.1" y="138.9" transform="rotate(-90 230.1 138.9)">1</text>
<text x="250.4" y="138.9" transform="rotate(-90 250.4 138.9)">1</text>
<text x="270.8" y="138.9" transform="rotate(-90 270.8 138.9)">1</text>
<text x="357" y="143.3">2</text>
<text x="357" y="140.8">3</text>
<text x="357" y="138.2">4</text>
<text x="77.6" y="149.6">1</text>
<text x="77.6" y="147.1">2</text>
<text x="77.6" y="144.6">3</text>
<text x="230.1" y="146.6" transform="rotate(-90 230.1 146.6)">1</text>
<text x="250.4" y="146.6" transform="rotate(-90 250.4 146.6)">1</text>
<text x="270.8" y="146.6" transform="rotate(-90 270.8 146.6)">1</text>
<text x="357" y="145.8">1</text>
<text x="230.1" y="154.2" transform="rotate(-90 230.1 154.2)">3</text>
<text x="232.9" y="151.4">2</text>
<text x="243.7" y="151.4">2</text>
<text x="250.4" y="154.2" transform="rotate(-90 250.4 154.2)">3</text>
<text x="264" y="151.4">2</text>
<text x="270.8" y="154.2" transform="rotate(-90 270.8 154.2)">3</text>
<text x="230.1" y="161.8" transform="rotate(-90 230.1 161.8)">1</text>
<text x="250.4" y="161.8" transform="rotate(-90 250.4 161.8)">1</text>
<text x="280.9" y="159.3" transform="rotate(-90 280.9 159.3)">1</text>
<text x="301.2" y="159.3" transform="rotate(-90 301.2 159.3)">1</text>
<text x="143.8" y="164.3" transform="rotate(-90 143.8 164.3)">1</text>
<text x="192" y="164.3" transform="rotate(-90 192 164.3)">1</text>
<text x="212.3" y="164.3" transform="rotate(-90 212.3 164.3)">1</text>
<text x="232.9" y="166.7">2</text>
<text x="243.7" y="166.7">2</text>
<text x="280.9" y="166.9" transform="rotate(-90 280.9 166.9)">3</text>
<text x="283.7" y="164.1">2</text>
<text x="291.1" y="166.9" transform="rotate(-90 291.1 166.9)">1</text>
<text x="294.5" y="164.1">2</text>
<text x="301.2" y="166.9" transform="rotate(-90 301.2 166.9)">3</text>
<text x="143.8" y="172" transform="rotate(-90 143.8 172)">3</text>
<text x="146.5" y="169.2">2</text>
<text x="192" y="172" transform="rotate(-90 192 172)">3</text>
<text x="194.8" y="169.2">2</text>
<text x="205.6" y="169.2">2</text>
<text x="212.3" y="172" transform="rotate(-90 212.3 172)">3</text>
<text x="230.1" y="169.4" transform="rotate(-90 230.1 169.4)">3</text>
<text x="250.4" y="169.4" transform="rotate(-90 250.4 169.4)">3</text>
<text x="271.3" y="171.7">1</text>
<text x="276.4" y="171.7">2</text>
<text x="284.3" y="171.7">2</text>
<text x="230.1" y="179.6" transform="rotate(-90 230.1 179.6)">3</text>
<text x="250.4" y="179.6" transform="rotate(-90 250.4 179.6)">3</text>
<text x="291.1" y="174.5" transform="rotate(-90 291.1 174.5)">3</text>
<text x="320.8" y="179.4">1</text>
<text x="329.2" y="174.5" transform="rotate(-90 329.2 174.5)">2</text>
<text x="10.4" y="185.7">D</text>
<text x="232.9" y="184.4">2</text>
<text x="243.7" y="184.4">2</text>
<text x="329.2" y="182.1" transform="rotate(-90 329.2 182.1)">3</text>
<text x="408.4" y="185.7">D</text>
<text x="153.9" y="189.7" transform="rotate(-90 153.9 189.7)">3</text>
<text x="230.1" y="187.2" transform="rotate(-90 230.1 187.2)">1</text>
<text x="250.4" y="187.2" transform="rotate(-90 250.4 187.2)">1</text>
<text x="319" y="187.2" transform="rotate(-90 319 187.2)">1</text>
<text x="143.8" y="197.4" transform="rotate(-90 143.8 197.4)">3</text>
<text x="147.1" y="194.6">2</text>
<text x="153.9" y="197.4" transform="rotate(-90 153.9 197.4)">1</text>
<text x="175.5" y="197.4" transform="rotate(-90 175.5 197.4)">3</text>
<text x="192" y="197.4" transform="rotate(-90 192 197.4)">3</text>
<text x="280.9" y="197.4" transform="rotate(-90 280.9 197.4)">3</text>
<text x="301.2" y="197.4" transform="rotate(-90 301.2 197.4)">3</text>
<text x="319" y="197.4" transform="rotate(-90 319 197.4)">3</text>
<text x="319" y="192.3" transform="rotate(-90 319 192.3)">2</text>
<text x="146.5" y="202.2">2</text>
<text x="168.7" y="202.2">2</text>
<text x="185.2" y="202.2">2</text>
<text x="274.1" y="202.2">2</text>
<text x="294.5" y="202.2">2</text>
<text x="312.2" y="202.2">2</text>
<text x="143.8" y="205" transform="rotate(-90 143.8 205)">1</text>
<text x="175.5" y="205" transform="rotate(-90 175.5 205)">1</text>
<text x="192" y="205" transform="rotate(-90 192 205)">1</text>
<text x="280.9" y="205" transform="rotate(-90 280.9 205)">1</text>
<text x="301.2" y="205" transform="rotate(-90 301.2 205)">1</text>
<text x="319" y="205" transform="rotate(-90 319 205)">1</text>
<text x="10.4" y="235.7">E</text>
<text x="408.4" y="235.7">E</text>
<text x="10.5" y="285.7">F</text>
<text x="35" y="286.7">1</text>
<text x="85" y="286.7">2</text>
<text x="135" y="286.7">3</text>
<text x="185" y="286.7">4</text>
<text x="235" y="286.7">5</text>
<text x="285" y="286.7">6</text>
<text x="335" y="286.7">7</text>
<text x="385" y="286.7">8</text>
<text x="408.5" y="285.7">F</text>
</g>
<g font-size="1.8" fill="#008484">
<text x="226.5" y="48.4">+VSW</text>
<text x="237.1" y="59.1">R18</text>
<text x="237.1" y="61.7">0R1</text>
<text x="137.4" y="71.8">R1</text>
<text x="169.1" y="71.8">R7</text>
<text x="184.4" y="71.8">R11</text>
<text x="222.5" y="71.8">R16</text>
<text x="242.8" y="71.8">R20</text>
<text x="273.3" y="71.8">R22</text>
<text x="293.6" y="71.8">R27</text>
<text x="311.4" y="71.8">R31</text>
<text x="142.9" y="72.8" transform="rotate(-90 142.9 72.8)">56R</text>
<text x="174.7" y="72.8" transform="rotate(-90 174.7 72.8)">56R</text>
<text x="191.2" y="73.3" transform="rotate(-90 191.2 73.3)">390R</text>
<text x="229.3" y="72.8" transform="rotate(-90 229.3 72.8)">56R</text>
<text x="249.6" y="73.3" transform="rotate(-90 249.6 73.3)">100R</text>
<text x="280.1" y="72.8" transform="rotate(-90 280.1 72.8)">56R</text>
<text x="300.4" y="72.8" transform="rotate(-90 300.4 72.8)">56R</text>
<text x="318.2" y="72.8" transform="rotate(-90 318.2 72.8)">56R</text>
<text x="137.4" y="82">Q1</text>
<text x="176.5" y="82">Q7</text>
<text x="193" y="82">Q9</text>
<text x="282" y="82">Q29</text>
<text x="302.3" y="82">Q35</text>
<text x="320.1" y="82">Q39</text>
<text x="135.5" y="84.3">5401</text>
<text x="154.9" y="89.6">Q5</text>
<text x="176.8" y="84.3">5401</text>
<text x="193.3" y="84.3">5401</text>
<text x="221.4" y="89.6">100R</text>
<text x="222.5" y="87.1">RV5</text>
<text x="282.2" y="84.3">5401</text>
<text x="302.5" y="84.3">5401</text>
<text x="320.3" y="84.3">5401</text>
<text x="155.2" y="91.9">5401</text>
<text x="164.4" y="92.3" transform="rotate(-90 164.4 92.3)">560K</text>
<text x="166.5" y="90.9">R5</text>
<text x="319.3" y="95.8">LD</text>
<text x="319.5" y="93.5">JP7</text>
<text x="222.7" y="101">Q15</text>
<text x="251.5" y="101">Q21</text>
<text x="293.5" y="101.6">C9</text>
<text x="112.4" y="103.7">C3</text>
<text x="112.8" y="106">1000uF</text>
<text x="127.7" y="103.7">C5</text>
<text x="128" y="106">1000uF</text>
<text x="221.8" y="103.3">5401</text>
<text x="251.7" y="103.3">5401</text>
<text x="292.1" y="103.9">100pF</text>
<text x="330.6" y="106.1">Q41</text>
<text x="341.4" y="106.2">HS1</text>
<text x="261.6" y="111.5">100pF</text>
<text x="263" y="109.2">C7</text>
<text x="273.2" y="112.5">EN</text>
<text x="273.3" y="109.9">JP5</text>
<text x="292.1" y="113.9">Q33</text>
<text x="330.4" y="108.4">PMOS</text>
<text x="341.6" y="108.5">Heatsink</text>
<text x="135.5" y="118.7">5551</text>
<text x="137.4" y="116.4">Q2</text>
<text x="183.7" y="118.7">5551</text>
<text x="184.6" y="116.4">Q11</text>
<text x="213.4" y="116.4">Q13</text>
<text x="213.6" y="118.7">5551</text>
<text x="222.7" y="118.9">Q16</text>
<text x="251.5" y="118.9">Q22</text>
<text x="292.4" y="116.2">5551</text>
<text x="221.8" y="121.2">5551</text>
<text x="251.7" y="121.2">5551</text>
<text x="272.6" y="123.8">5551</text>
<text x="273.5" y="121.5">Q31</text>
<text x="302.3" y="121.5">Q36</text>
<text x="302.5" y="123.8">5551</text>
<text x="137.4" y="129">R2</text>
<text x="142.9" y="130.4" transform="rotate(-90 142.9 130.4)">560R</text>
<text x="211.5" y="129.9" transform="rotate(-90 211.5 129.9)">3K9</text>
<text x="213.6" y="129">R14</text>
<text x="76" y="137.1">J1</text>
<text x="91.1" y="135.4">D3</text>
<text x="91.5" y="137.8">4007</text>
<text x="102.6" y="135.4">D5</text>
<text x="102.9" y="137.8">4007</text>
<text x="136.1" y="135.3">RV1</text>
<text x="137.3" y="137.9">1K</text>
<text x="167.9" y="137.9">5V1</text>
<text x="169.1" y="135.3">D1</text>
<text x="179.2" y="136.6">R9</text>
<text x="184.7" y="137" transform="rotate(-90 184.7 137)">1M</text>
<text x="213.5" y="135.3">RV3</text>
<text x="213.6" y="137.9">1K</text>
<text x="221.8" y="136.5">5551</text>
<text x="222.7" y="134.2">Q17</text>
<text x="251.5" y="134.2">Q23</text>
<text x="251.7" y="136.5">5551</text>
<text x="271.8" y="134.2">Q27</text>
<text x="272.1" y="136.5">5551</text>
<text x="290.2" y="137" transform="rotate(-90 290.2 137)">1M</text>
<text x="292.4" y="136.6">R25</text>
<text x="300.4" y="137.5" transform="rotate(-90 300.4 137.5)">10K</text>
<text x="302.5" y="136.6">R28</text>
<text x="330.9" y="135.4">C11</text>
<text x="331.2" y="137.8">1000uF</text>
<text x="345.1" y="135.4">D7</text>
<text x="345.5" y="137.8">4007</text>
<text x="355" y="135.6">OUTPUT</text>
<text x="357.6" y="133.3">J2</text>
<text x="74.3" y="139.4">INPUT</text>
<text x="194" y="141.8">R12</text>
<text x="282.9" y="141.8">R23</text>
<text x="91.1" y="148.1">D4</text>
<text x="92.7" y="144.4" transform="rotate(-90 92.7 144.4)">GND</text>
<text x="102.6" y="148.1">D6</text>
<text x="136.1" y="145.5">RV2</text>
<text x="137.3" y="148">1K</text>
<text x="169.1" y="148">D2</text>
<text x="178.1" y="149.3">R10</text>
<text x="184.7" y="149.7" transform="rotate(-90 184.7 149.7)">1M</text>
<text x="194" y="144.1">10K</text>
<text x="213.5" y="145.5">RV4</text>
<text x="213.6" y="148">1K</text>
<text x="222.7" y="149.3">Q18</text>
<text x="251.5" y="149.3">Q24</text>
<text x="271.8" y="149.3">Q28</text>
<text x="282.9" y="144.1">10K</text>
<text x="290.2" y="149.7" transform="rotate(-90 290.2 149.7)">1M</text>
<text x="292.4" y="149.3">R26</text>
<text x="302.5" y="149.3">R29</text>
<text x="330.9" y="148.1">C12</text>
<text x="345.1" y="148.1">D8</text>
<text x="91.5" y="150.5">4007</text>
<text x="102.9" y="150.5">4007</text>
<text x="167.9" y="150.6">5V1</text>
<text x="221.8" y="151.6">5401</text>
<text x="251.7" y="151.6">5401</text>
<text x="272.1" y="151.6">5401</text>
<text x="300.4" y="150.2" transform="rotate(-90 300.4 150.2)">10K</text>
<text x="331.2" y="150.5">1000uF</text>
<text x="345.5" y="150.5">4007</text>
<text x="80.7" y="157.5">GND</text>
<text x="137.4" y="156.9">R3</text>
<text x="142.9" y="158.4" transform="rotate(-90 142.9 158.4)">560R</text>
<text x="211.5" y="157.8" transform="rotate(-90 211.5 157.8)">3K9</text>
<text x="213.6" y="156.9">R15</text>
<text x="273.5" y="162">Q32</text>
<text x="302.3" y="162">Q37</text>
<text x="137.4" y="167.1">Q3</text>
<text x="184.6" y="167.1">Q12</text>
<text x="213.4" y="167.1">Q14</text>
<text x="221.8" y="166.8">5401</text>
<text x="222.7" y="164.5">Q19</text>
<text x="251.5" y="164.5">Q25</text>
<text x="251.7" y="166.8">5401</text>
<text x="272.6" y="164.3">5401</text>
<text x="302.5" y="164.3">5401</text>
<text x="135.5" y="169.4">5401</text>
<text x="183.7" y="169.4">5401</text>
<text x="213.6" y="169.4">5401</text>
<text x="273.2" y="173.3">EN</text>
<text x="292.1" y="169.6">Q34</text>
<text x="292.4" y="171.9">5401</text>
<text x="261.6" y="174.7">100pF</text>
<text x="263" y="177.3">C8</text>
<text x="273.3" y="175.9">JP6</text>
<text x="330.4" y="179.7">NMOS</text>
<text x="330.6" y="177.4">Q42</text>
<text x="341.4" y="177.3">HS2</text>
<text x="341.6" y="179.6">Heatsink</text>
<text x="112.4" y="182.4">C4</text>
<text x="112.8" y="184.7">1000uF</text>
<text x="127.7" y="182.4">C6</text>
<text x="128" y="184.7">1000uF</text>
<text x="221.8" y="184.7">5551</text>
<text x="222.7" y="182.4">Q20</text>
<text x="251.5" y="182.4">Q26</text>
<text x="251.7" y="184.7">5551</text>
<text x="292.1" y="182.3">100pF</text>
<text x="293" y="184.9">C10</text>
<text x="319.3" y="191.1">LD</text>
<text x="319.5" y="188.8">JP8</text>
<text x="154.9" y="192.6">Q6</text>
<text x="155.2" y="194.9">5551</text>
<text x="164.4" y="195.2" transform="rotate(-90 164.4 195.2)">560K</text>
<text x="166.5" y="193.8">R6</text>
<text x="221.4" y="196.3">100R</text>
<text x="222.5" y="193.8">RV6</text>
<text x="135.5" y="202.5">5551</text>
<text x="137.4" y="200.2">Q4</text>
<text x="176.5" y="200.2">Q8</text>
<text x="176.8" y="202.5">5551</text>
<text x="193.1" y="200.2">Q10</text>
<text x="193.3" y="202.5">5551</text>
<text x="282" y="200.2">Q30</text>
<text x="282.2" y="202.5">5551</text>
<text x="302.3" y="200.2">Q38</text>
<text x="302.5" y="202.5">5551</text>
<text x="320.1" y="200.2">Q40</text>
<text x="320.3" y="202.5">5551</text>
<text x="137.4" y="212.8">R4</text>
<text x="142.9" y="213.7" transform="rotate(-90 142.9 213.7)">56R</text>
<text x="169.1" y="212.8">R8</text>
<text x="174.7" y="213.7" transform="rotate(-90 174.7 213.7)">56R</text>
<text x="184.4" y="212.8">R13</text>
<text x="191.2" y="214.2" transform="rotate(-90 191.2 214.2)">390R</text>
<text x="222.5" y="212.8">R17</text>
<text x="229.3" y="213.7" transform="rotate(-90 229.3 213.7)">56R</text>
<text x="242.8" y="212.8">R21</text>
<text x="249.6" y="214.2" transform="rotate(-90 249.6 214.2)">100R</text>
<text x="273.3" y="212.8">R24</text>
<text x="280.1" y="213.7" transform="rotate(-90 280.1 213.7)">56R</text>
<text x="293.6" y="212.8">R30</text>
<text x="300.4" y="213.7" transform="rotate(-90 300.4 213.7)">56R</text>
<text x="311.4" y="212.8">R32</text>
<text x="318.2" y="213.7" transform="rotate(-90 318.2 213.7)">56R</text>
<text x="237.1" y="220.4">R19</text>
<text x="237.1" y="223">0R1</text>
<text x="225.9" y="233.6">-VSW</text>
<text x="283.4" y="257.4">H1</text>
<text x="283.4" y="262.4">H2</text>
<text x="283.8" y="259.7">MountingHole</text>
<text x="283.4" y="267.5">H3</text>
<text x="283.8" y="264.8">MountingHole</text>
<text x="283.8" y="269.8">MountingHole</text>
<text x="283.4" y="272.6">H4</text>
<text x="283.8" y="274.9">MountingHole</text>
</g>
<g font-size=".9" fill="#840000">
<text x="228.4" y="86.9" transform="rotate(-90 228.4 86.9)">1</text>
<text x="230.4" y="88.7">2</text>
<text x="228.4" y="91.4" transform="rotate(-90 228.4 91.4)">3</text>
<text x="142" y="135.2" transform="rotate(-90 142 135.2)">1</text>
<text x="144" y="137">2</text>
<text x="208.5" y="137">2</text>
<text x="210.6" y="135.2" transform="rotate(-90 210.6 135.2)">1</text>
<text x="142" y="139.6" transform="rotate(-90 142 139.6)">3</text>
<text x="210.6" y="139.6" transform="rotate(-90 210.6 139.6)">3</text>
<text x="142" y="149.8" transform="rotate(-90 142 149.8)">3</text>
<text x="142" y="145.4" transform="rotate(-90 142 145.4)">1</text>
<text x="144" y="147.1">2</text>
<text x="208.5" y="147.1">2</text>
<text x="210.6" y="149.8" transform="rotate(-90 210.6 149.8)">3</text>
<text x="210.6" y="145.4" transform="rotate(-90 210.6 145.4)">1</text>
<text x="228.4" y="193.6" transform="rotate(-90 228.4 193.6)">1</text>
<text x="230.4" y="195.4">2</text>
<text x="228.4" y="198.1" transform="rotate(-90 228.4 198.1)">3</text>
</g>
</svg>
